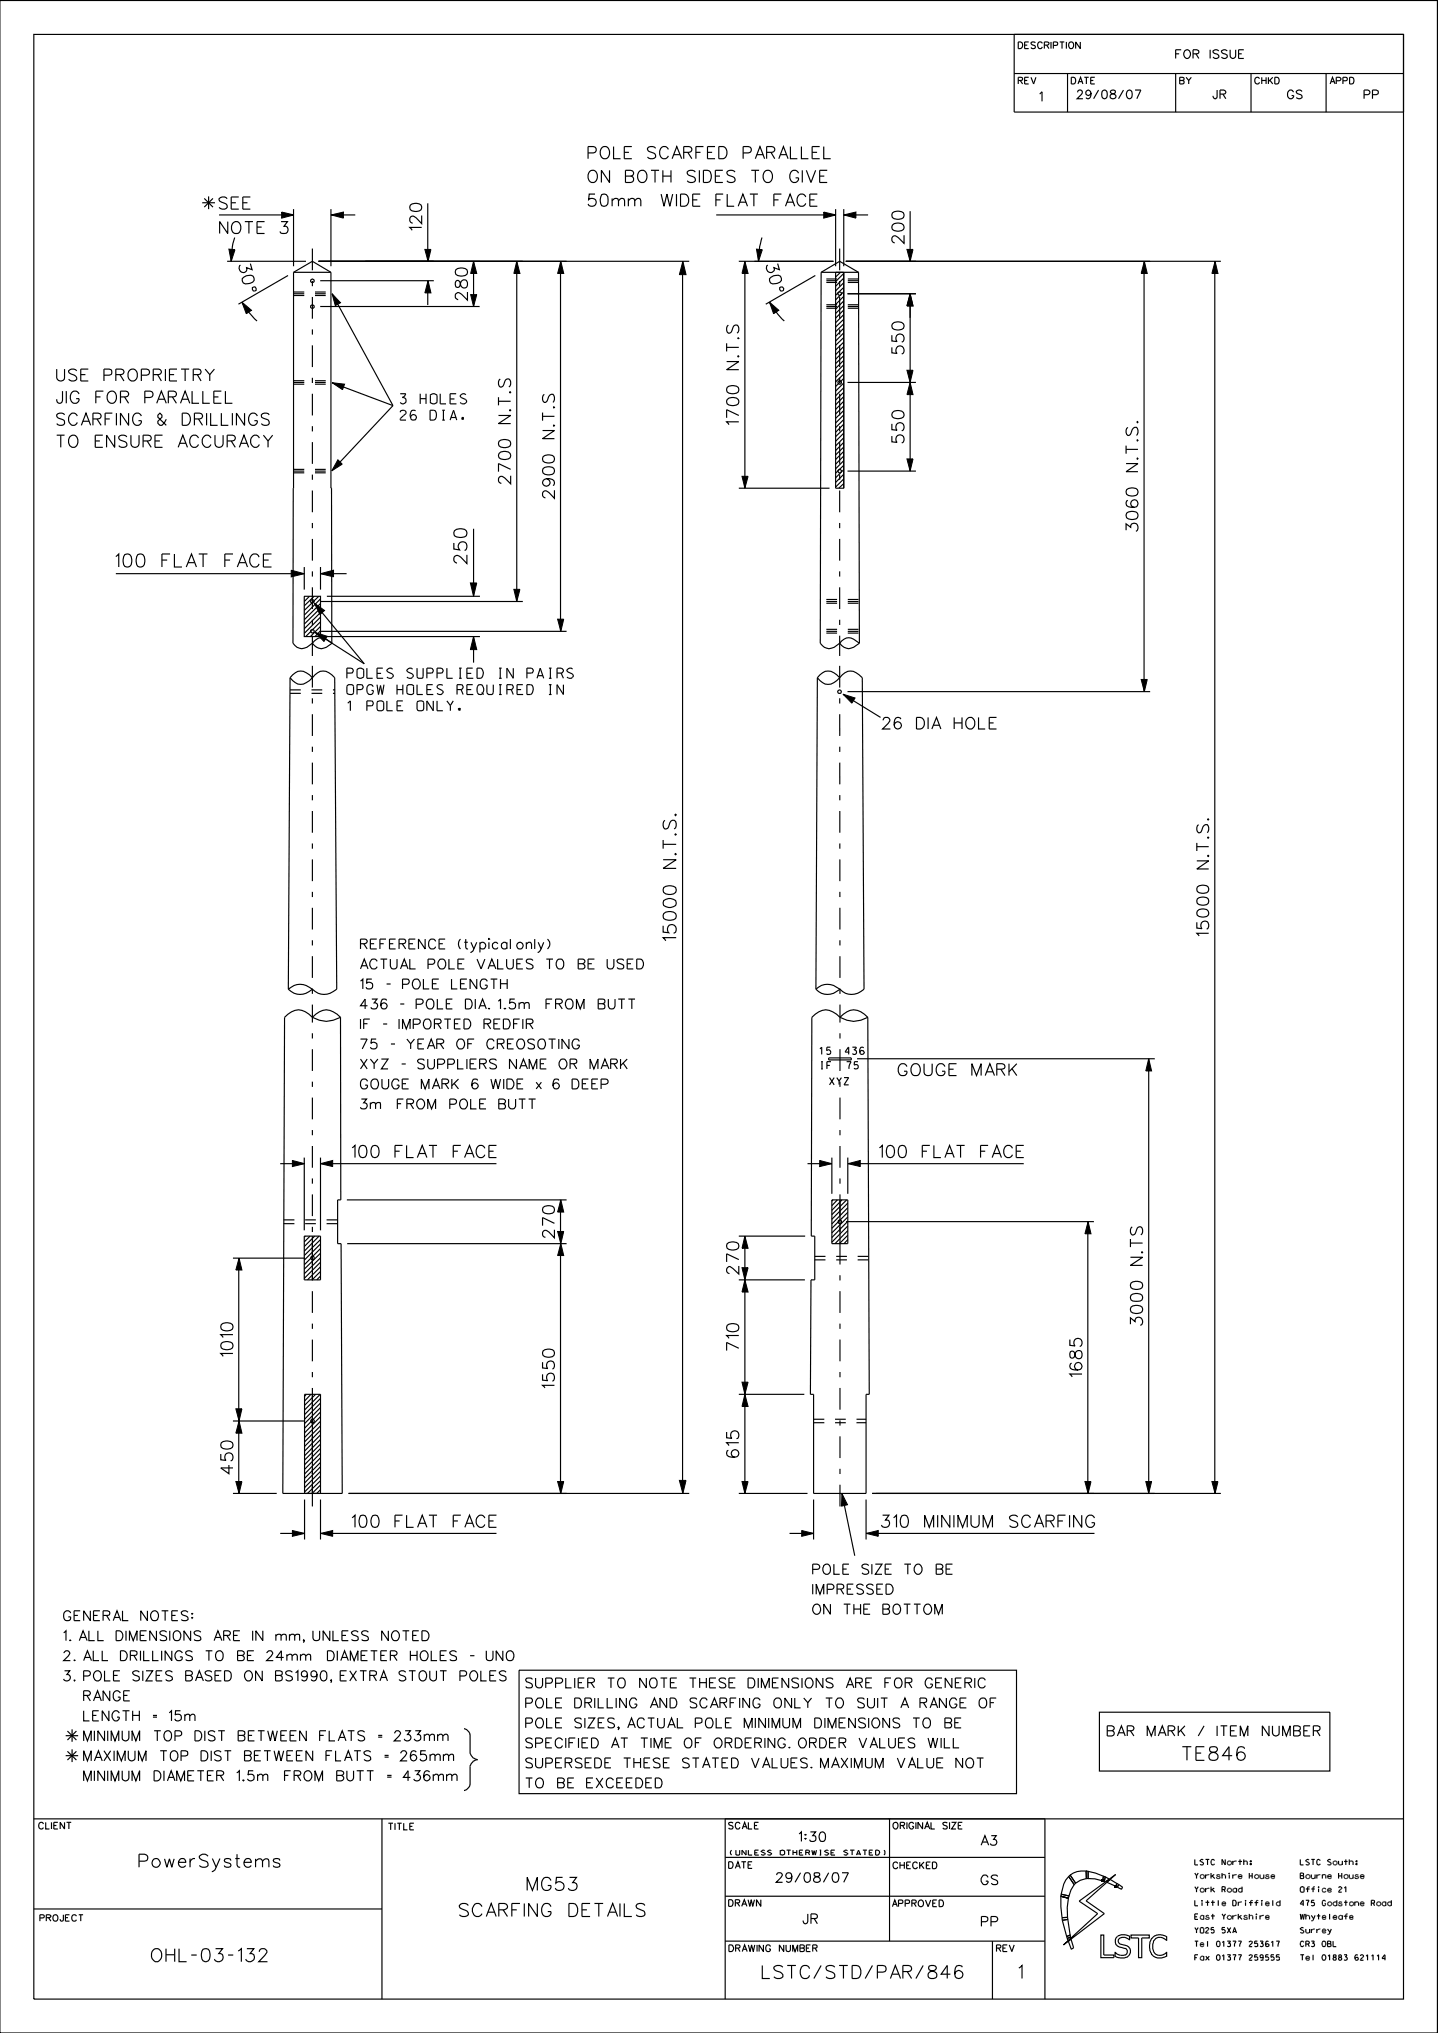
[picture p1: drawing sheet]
<svg xmlns="http://www.w3.org/2000/svg" width="210mm" height="297mm" viewBox="0 0 210 297" stroke-linecap="round" stroke-linejoin="round" font-family="sans-serif">
<g fill="none" stroke="#000" stroke-width=".17">
<path d="M0 .1h209.9v296.9h-209.9zM4.9 5h200.1v287h-200.1zM148.1 10.7h56.9M148.1 5h56.9v11.4h-56.9zM155.9 10.7v5.7M171.7 10.7v5.7M177.7 13.2v1.1a.27 .27 0 0 1-.5 0l-.1-.3M178.2 13.7h.7l.1-.3-.3-.2h-.5v1.2M178.6 13.7l.4 .7M182.7 10.7v5.7M193.7 10.7v5.7M199.2 13.8l.7-.1a.3 .3 0 0 0 0-.5h-.7v1.2"/>
<path d="M200.4 13.8h.6l.2-.1v-.4l-.2-.1h-.6v1.2M29.5 29.6h1.9M29.8 29l1.3 1.3M30.5 28.7v1.9M31.1 29l-1.3 1.3M32 31.4h10.9M33.2 38.2h11.5M34.3 34.7l-.4 1.3-.2 2.2M42.9 39.8l-.1 54.2a1.52 1.52 0 0 0 2 .6l.8-.6M42.9 39.8h5.4M42.9 39.8l2.7-1.6 2.7 1.6M42.9 30.6v8.3"/>
<path d="M46.5 38.2h54.2M48.3 39.8v31.5h.1l.1 22.7M48.3 30.6v8.3M48.3 31.4h3.6M62.5 29.7v8.5M69.2 38.2v6.6M75.5 38.2v49.7M81.9 38.2v54M99.7 38.2v180M104.6 31.4h17.4M107.9 38.2h13.8M108.8 38.2v33.1"/>
<path d="M111.3 34.7a12.3 12.3 0 0 0-.5 3.5M119.9 39.8l-.1 54.2a1.52 1.52 0 0 0 2 .6l.8-.6M119.9 39.8l2.7-1.6 2.8 1.6M119.9 39.8h5.5M122 30.6v8.3M122 39.8v31.5h1.2v-31.5M122.1 39.8h-.1M122.8 39.8l-.8 .7M123.2 30.6v8.3M123.2 40l-1.2 1.1M123.2 31.4h3.6M123.5 38.2h54.8"/>
<path d="M125.4 39.8l.1 54.2M132.9 30.9v7.3M167.1 38.2v62.8M177.4 38.2v180M35.3 44.1a11.2 11.2 0 0 0 2.2 2.8M42.1 40.2l-7.3 4.2M46.8 41h16.6M46.8 44.8h23.2M48.5 55.9l8.9 3.4M48.5 42.9l8.9 16.4M57.4 59.3l-8.9 9.5M62.5 41v3.6"/>
<path d="M112.3 44.1l.8 1.1 1.4 1.7M119.1 40.2l-7.3 4.2M123.2 60l-1.2 1.1M123.2 59.3l-1.2 1.2M123.2 58.6l-1.2 1.2M123.2 57.9l-1.2 1.2M123.2 57.3l-1.2 1.2M123.2 56.6l-1.2 1.2M123.2 56l-1.2 1.1M123.2 55.3l-1.2 1.2M123.2 54.6l-1.2 1.2M123.2 54l-1.2 1.1"/>
<path d="M123.2 53.3l-1.2 1.2M123.2 52.7l-1.2 1.1M123.2 52l-1.2 1.1M123.2 51.3l-1.2 1.2M123.2 50.6l-1.2 1.2M123.2 50l-1.2 1.1M123.2 49.3l-1.2 1.2M123.2 48.6l-1.2 1.2M123.2 48l-1.2 1.1M123.2 47.3l-1.2 1.2M123.2 46.6l-1.2 1.2M123.2 46l-1.2 1.1"/>
<path d="M123.2 45.3l-1.2 1.2M123.2 44.7l-1.2 1.1M123.2 44l-1.2 1.2M123.2 43.3l-1.2 1.2M123.2 42.6l-1.2 1.2M123.2 42l-1.2 1.1M123.2 41.3l-1.2 1.2M123.2 40.6l-1.2 1.2M123.8 42.9h10M123.8 55.9h10M132.9 42.9v25.9M69.2 77.2v9.9"/>
<path d="M107.9 71.3h13.2M123.2 71.3h.1M123.2 70.6l-.7 .7M123.2 70l-1.2 1.2M123.2 69.3l-1.2 1.2M123.2 68.6l-1.2 1.2M123.2 68l-1.2 1.1M123.2 67.3l-1.2 1.2M123.2 66.6l-1.2 1.2M123.2 65.9l-1.2 1.2M123.2 65.3l-1.2 1.2M123.2 64.6l-1.2 1.2"/>
<path d="M123.2 64l-1.2 1.1M123.2 63.3l-1.2 1.2M123.2 62.6l-1.2 1.2M123.2 62l-1.2 1.2M123.2 61.3l-1.2 1.2M123.2 60.6l-1.2 1.2M123.8 68.8h10M16.9 83.8h27.5M42.4 99a1.97 1.97 0 0 1 1.9-.9l.9 .5 .4 .4M42.4 99a1.97 1.97 0 0 0 1.9 .9l.9-.5 .4-.4M42.4 99l-.3 45.5M44.4 87.1h2.4v5.9h-2.4z"/>
<path d="M44.4 82.8v3.3M44.5 87.1l-.1 .1M45.2 87.1l-.8 .8M45.6 99a1.99 1.99 0 0 1 2-.9l.9 .5 .4 .4 .3 45.5a2.45 2.45 0 0 1-3.6 0M45.9 87.1l-1.5 1.4M45.9 93.6a1.3 1.3 0 0 1 1.8-.2l.8 .6a1.91 1.91 0 0 1-2.2 .6l-.7-.6zM45.9 88.1l7.3 8.9-7.2-4.6M46.6 87.1l-2.2 2.1M46.8 87.9h29.6M46.8 92.2h35.9M46.8 82.8v3.3M46.8 92.8l-.2 .2"/>
<path d="M46.8 92.1l-.8 .9M46.8 91.5l-1.5 1.5M46.8 90.8l-2.2 2.2M46.8 90.2l-2.4 2.3M46.8 89.5l-2.4 2.4M46.8 88.8l-2.4 2.4M46.8 88.2l-2.4 2.3M46.8 87.5l-2.4 2.4M46.8 83.8h3.8M47.7 87.1h22.4M47.7 93h22.4M69.2 93v3.8"/>
<path d="M119.4 99a1.99 1.99 0 0 1 2-.9l.8 .5 .4 .4M119.4 99a1.99 1.99 0 0 0 2 .9l.8-.5 .4-.4M119.4 99l-.2 45.5M122.6 94a1.54 1.54 0 0 0 2.1 .6l.8-.6M122.6 94a1.44 1.44 0 0 1 2.1-.6l.8 .6M122.6 99a1.74 1.74 0 0 1 2.9-.4l.4 .4 .3 45.5a2.4 2.4 0 0 1-3.5 0M123.1 101.4l5.5 3.4M123.8 101h44.2M71.4 137.1l.1 .1h-.1h-.1zM42.1 144.5a2.4 2.4 0 0 0 3.5 0M42.1 144.5a2.5 2.5 0 0 1 3.5 0M45.6 148.6a2.38 2.38 0 0 0-3.5-.4l-.5 .4-.3 69.6h8.7l-.2-36.5h-.5v-6.4h.5l-.1-26.7"/>
<path d="M45.6 148.6a2.42 2.42 0 0 1 3.6-.4l.5 .4M45.6 148.6a3.9 3.9 0 0 0 4.1 0M119.2 144.5a2.4 2.4 0 0 0 3.5 0M119.2 144.5a2.3 2.3 0 0 1 3-.3l.5 .3M119.9 155.1h.3M120 155.1v1.1M121 154.5h3.3v.3h-3.3zM121.4 155.1h-.6v1.1M122.7 148.6a2.44 2.44 0 0 0-3.6-.4l-.5 .4-.1 32h.5v6.4h-.6l-.1 16.7h.5v14.5h7.7v-14.5h.4l-.2-55.1M122.7 148.6a2.37 2.37 0 0 1 3.5-.4l.5 .4M122.7 148.6a3.8 3.8 0 0 0 4 0M125.2 154.7h43.4"/>
<path d="M167.8 154.7v63.5M40.9 170h3.5M44.4 169.1v10.6M46.8 169.1v10.6M46.8 170h25.7M50.7 175.3h32M81.9 175.3v42.9M117.9 170h3.6M121.5 169.1v5.3M121.5 175.3h2.3v6.4h-2.3zM121.7 175.3l-.2 .2M122.3 175.3l-.8 .8"/>
<path d="M122.7 175.3v6.4M123 175.3l-1.5 1.5M123.6 178.5h36.2M123.6 175.3l-2.1 2.2M123.8 169.1v5.3M123.8 179.8l-1.9 1.9M123.8 179.1l-2.3 2.4M123.8 178.4l-2.3 2.4M123.8 177.8l-2.3 2.3M123.8 177.1l-2.3 2.3M123.8 176.4l-2.3 2.4M123.8 175.8l-2.3 2.3"/>
<path d="M123.8 170h25.7M158.9 178.5v39.7M34 183.8h10.5M34.9 183.8v34.4M44.4 180.6h2.4v6.4h-2.4zM44.6 180.6l-.2 .2M45.3 180.6l-.9 .8M45.6 180.6v6.4M46 180.6l-1.6 1.5M46.6 180.6l-2.2 2.2M46.8 186.4l-.5 .6M46.8 185.7l-1.2 1.3"/>
<path d="M46.8 185.1l-1.9 1.9M46.8 184.4l-2.4 2.4M46.8 183.8l-2.4 2.3M46.8 183.1l-2.4 2.3M46.8 182.4l-2.4 2.4M46.8 181.7l-2.4 2.4M46.8 181.1l-2.4 2.3M50.7 181.7h32M107.9 180.6h9.7M107.9 187h9.6M108.8 180.6v37.6M123.8 181.1l-.5 .6"/>
<path d="M123.8 180.5l-1.2 1.2M34 218.2h6.4M34 207.6h10.5M44.5 218.2v-14.5h2.3v14.5M44.5 219.1v5.8M44.7 203.7l-.2 .3M45.4 203.7l-.9 1M45.6 203.7v14.5M46.1 203.7l-1.6 1.6M46.8 203.7l-2.3 2.3M46.8 219.1v5.8M46.8 217.6l-.5 .6"/>
<path d="M46.8 216.9l-1.2 1.3M46.8 216.3l-1.9 1.9M46.8 215.6l-2.3 2.4M46.8 215l-2.3 2.3M46.8 214.3l-2.3 2.4M46.8 213.6l-2.3 2.4M46.8 213l-2.3 2.3M46.8 212.3l-2.3 2.4M46.8 211.6l-2.3 2.4M46.8 211l-2.3 2.3M46.8 210.3l-2.3 2.4M46.8 209.6l-2.3 2.4"/>
<path d="M46.8 208.9l-2.3 2.4M46.8 208.3l-2.3 2.3M46.8 207.6l-2.3 2.4M46.8 207l-2.3 2.3M46.8 206.3l-2.3 2.4M46.8 205.6l-2.3 2.4M46.8 205l-2.3 2.3M46.8 204.3l-2.3 2.4M50.9 218.2h49.8M107.9 218.2h10M107.9 203.7h9.6M118.8 219.1v5.8"/>
<path d="M123 218.2l1.8 9.1M126.5 219.1v5.8M127.4 218.2h50.9M40.9 224h3.6M46.8 224h25.7M115.3 224h3.5M126.5 224h33.3M9.6 253.6h1.8M9.6 256.5h1.8M9.8 252.9l1.4 1.3M9.8 255.9l1.4 1.2M10.5 252.6v1.9"/>
<path d="M10.5 255.6v1.8M11.2 252.9l-1.4 1.3M11.2 255.9l-1.4 1.2M67.8 252.6l.3 .1 .4 .3 .1 .4M68.6 253.4v2.7M75.8 244h72.6v18h-72.6zM160.6 250.1h33.6v8.6h-33.6zM4.9 265.7h200.1M4.9 278.9h50.9M55.8 265.7v26.3M56.7 266.4h.7M57 266.4v.9"/>
<path d="M57.7 266.4v.9M58 266.4h.7M58.3 266.4v.9M59 266.4v.9h.5M59.8 266.8h.4M60.4 266.4h-.6v.9h.6M105.9 277h46.7M105.9 271.3h46.7M105.9 265.7v26.3M106.8 270.3l-.1 .3 .1 .4M107.5 270.3v.5M108 270.3v.5"/>
<path d="M109 270.3v.7l-.6-.7v.7M109.3 270.3v.7M110.8 270.3h-.6v.7M111.6 270.3l-.4 .1M112.5 270.3l-.3 .1M113.9 270.4a.45 .45 0 0 1 .7 0M114.9 270.3h.6M115.2 270.3v.7M115.8 270.3v.7M116.4 270.3v.7M117.2 270.3h-.5v.7M118.1 270.6l.1-.1-.1-.2h-.4v.7"/>
<path d="M118.6 270.3l.1 .7M119.2 270.3l-.1 .7M119.7 270.3h.2M119.8 270.3v.7M120.9 270.3l-.4 .1M121.9 270.3h-.5v.7M123.7 270.3l-.4 .1M124.1 270.3h.7M124.4 270.3v.7M125.1 271l.3-.7 .3 .7M126 270.3h.6M126.3 270.3v.7"/>
<path d="M127.4 270.3h-.5v.7M127.9 271v-.7h.3a.38 .38 0 0 1 .3 .3 .38 .38 0 0 1-.3 .4M129.1 270.3l.1 .2v.3l-.1 .2M129.9 265.7v17.9M152.6 265.7v26.3M154.9 277v1.5l.2 1.7M154.9 277h.1M154.9 277l1.1 .3M155 276.7l-.1 .3M155 276.7h.1M155 276.7l1.1 .3M156 277.3l-.1 1.4v1.4"/>
<path d="M156 277.3h.1M156.1 274.1l-.5 .5-.3 .6-.3 1.5M156.1 274.1l.8 1.2M156.1 274.1h.1M156.1 277h.1M156.1 277l-.1 .3M156.3 273.9l-.2 .2M156.3 273.9h.1M156.3 273.9l.8 1.2M156.9 275.3l-.5 .8-.3 .9M156.9 275.3h.1M157.1 275.1h.1"/>
<path d="M157.1 275.1l-.2 .2M157.6 277.7l5.3-3.9-4.3 3.9 2.7 1.9-6 4.5 5-4.5zM158.6 273.3a3.1 3.1 0 0 0-2.3 .6M158.6 273.3v1.1M158.6 273.3h.1M158.6 273.3l.3 .1M158.6 274.4l-.8 .3-.7 .4M158.6 274.4h.3M158.9 273.4l1.1 .2 1.1 .5M158.9 273.4v1l1 .1 1.1 .3M161 274.8h.1M161 274.8l.3 .1"/>
<path d="M161.1 274.1h.1M161.1 274.1l-.1 .7M161.1 274.1l.3 .1M161.3 274.9h.1M161.4 274.2l-.1 .7M161.4 274.2h.1M161.4 274.2l.6 .3-.6 .4h-.1M163 275.6h.1M163 275.6l.2 .1M163.1 275.2l-1-.6-.4 .4 1.3 .6M163.1 275.2h.1M163.1 275.2l-.1 .4"/>
<path d="M163.1 275.2l.2 .1M163.2 275.7h.1M163.2 275.7l.6 .3M163.3 275.3l-.1 .4M163.3 275.3l.6 .4M163.8 276h.1M163.9 275.7h.1M163.9 275.7l-.1 .3M190.3 274l.1-.3-.5-.1v.8M195.5 273.6v.8M195.9 273.6v.8M105.9 283.6h46.7"/>
<path d="M144.9 283.6v8.4M155.1 280.2h.1M155.1 280.2v.3M155.1 280.5l.7 2.4M155.8 282.9h.1M155.8 282.9l.1 .3M155.9 283.2h.1M155.9 280.1h.1M155.9 280.1l-.8 .1M155.9 280.1v.3M155.9 280.4l-.8 .1M155.9 280.4h.1"/>
<path d="M155.9 280.4l.4 2.3M156.3 282.7v.3M156.3 282.7h.1M156.3 282.7l-.5 .2M156.3 283h.1M156.3 283l-.4 .2M156.3 283l.1 .2-.4 .3-.1-.3M156.4 284.8h.1M156.8 284.6l-.4-1.3-.4 .3 .4 1.2M156.8 284.6l-.4 .2M156.8 284.6h.1"/>
<circle cx="45.6" cy="44.8" r=".25"/>
<circle cx="45.6" cy="41" r=".25"/>
<circle cx="122.6" cy="55.9" r=".25"/>
<circle cx="122.6" cy="42.9" r=".25"/>
<circle cx="122.6" cy="68.8" r=".25"/>
<circle cx="45.6" cy="87.9" r=".25"/>
<circle cx="45.6" cy="92.2" r=".25"/>
<circle cx="122.6" cy="101.1" r=".27"/>
<circle cx="122.7" cy="178.5" r=".27"/>
<circle cx="45.6" cy="183.8" r=".25"/>
<circle cx="45.6" cy="207.6" r=".27"/>
</g>
<g fill="none" stroke="#000" stroke-width=".17" stroke-dasharray="1.6 1.6" stroke-linecap="butt">
<path d="M42.9 55.6h5.4M42.9 55.9h5.4M42.9 56.1h5.4M42.9 43.2h5.4M42.9 42.9h5.4M42.9 42.7h5.4M125.4 41h-5.5M125.4 40.8h-5.5M125.4 41.3h-5.5M125.4 44.8h-5.5M125.4 44.5h-5.5M125.4 45h-5.5"/>
<path d="M42.9 69.1h5.4M42.9 68.8h5.4M42.9 68.6h5.4M125.4 87.9h-5.5M125.4 87.6h-5.5M125.4 88.1h-5.5M125.4 92.2h-5.5M125.4 91.9h-5.5M125.4 92.5h-5.5M42.4 100.8h6.5M42.4 101.3h6.5M41.4 178.8h7.9"/>
<path d="M41.4 178.2h7.9M119 183.5h7.9M119 184.1h7.9M118.8 207.3h7.7M118.8 207.8h7.7"/>
</g>
<path d="M45.6 36.3v59.5M122.6 36.3v59.5M45.6 97.3v48.3M122.6 97.3l.1 48.3M45.6 220.1v-73.3M122.7 220.1v-73.3" fill="none" stroke="#000" stroke-width=".17" stroke-dasharray="3.2 1.6 .8 1.6" stroke-linecap="butt"/>
<g fill="#000" stroke="#000" stroke-width=".15">
<path d="M33.4 36.4l.9 .1-.5 1.7zM41.1 31l1.8 .4-1.8 .5zM48.4 31.4l1.7-.4v.9zM62 36.4h.9l-.4 1.8zM69.2 38.2l.4 1.8h-.9zM75.5 38.2l.4 1.8h-.9zM81.9 38.2l.4 1.8h-.9zM108.8 38.2l.4 1.8h-.8zM110.5 36.4l.8 .1-.5 1.7zM120.3 31l1.8 .4-1.8 .5zM123.2 31.4l1.8-.4v.9zM132.4 36.4h.9l-.4 1.8z"/>
<path d="M167.1 38.2l.4 1.8h-.8zM177.4 38.2l.5 1.8h-.9zM35.3 44.1l1.4 1.2-.7 .5zM48.5 42.9l1.2 1.3-.7 .5zM48.5 55.9l1.8 .2-.3 .8zM62.5 41l.4 1.8h-.9zM68.7 43h.9l-.4 1.8zM99.7 38.2l.5 1.9h-1zM112.4 44.1l1.3 1.2-.7 .5zM132.9 42.9l.4 1.8h-.9zM132.9 55.9l.4 1.7h-.9zM132.4 54.1h.9l-.4 1.8z"/>
<path d="M49.3 67.2l.7 .6-1.5 1zM108.4 69.6h.8l-.4 1.7zM132.4 67h.9l-.4 1.8zM42.5 83.3l1.9 .5-1.9 .5zM45.9 88.1l1.5 1.1-.7 .6zM46 92.4l1.8 .6-.5 .7zM46.8 83.8l1.9-.5v1zM69.2 93l.4 1.9h-.9zM68.7 85.2h.9l-.4 1.9zM75 86.1h.9l-.4 1.8zM81.4 90.5h.9l-.4 1.7zM166.7 99.3h.8l-.4 1.7z"/>
<path d="M123.1 101.4l1.8 .6-.5 .7zM167.8 154.7l.4 1.8h-.9zM42.7 169.5l1.8 .5-1.8 .4zM46.8 170l1.8-.5v.9zM81.9 175.3l.4 1.8h-.9zM81.4 179.9h.9l-.4 1.8zM119.7 169.5l1.8 .5-1.8 .4zM123.9 170l1.7-.5v.9zM34.9 183.8l.4 1.7h-.9zM81.9 181.7l.4 1.7h-.9zM108.8 187l.4 1.8h-.8zM108.8 180.6l.4 1.8h-.8z"/>
<path d="M108.4 185.2h.8l-.4 1.8zM158.9 178.5l.4 1.7h-.9zM34.9 207.6l.4 1.8h-.9zM34.4 216.4h.9l-.4 1.8zM34.4 205.8h.9l-.4 1.8zM81.4 216.4h.9l-.4 1.8zM99.2 216.3h1l-.5 1.9zM108.8 203.7l.4 1.8h-.8zM108.4 216.4h.8l-.4 1.8zM108.4 201.9h.8l-.4 1.8zM158.4 216.4h.9l-.4 1.8zM167.3 216.4h.9l-.4 1.8z"/>
<path d="M177 216.4h.9l-.5 1.8zM42.7 223.6l1.8 .4-1.8 .4zM46.8 224l1.8-.4v.8zM117.1 223.6l1.7 .4-1.7 .4zM123 218.2l.8 1.6-.9 .2zM126.5 224l1.8-.4v.8z"/>
</g>
<g fill="#000">
<path d="M160.9 274.6h.3v.3h-.3z" fill-rule="evenodd"/>
<path d="M162.8 275.4h.3v.3h-.3z" fill-rule="evenodd"/>
</g>
<text font-size="5.8" x="66.7" y="260">}</text>
<text font-size="3.3" x="160.4" y="286">LSTC</text>
<text font-size="2" x="172.7" y="257.2">TE846</text>
<g font-size="1.9">
<text x="16.9" y="82.8">100 FLAT FACE</text>
<text x="68.2" y="82.3" transform="rotate(-90 68.2 82.3)">250</text>
<text x="98.8" y="137.4" transform="rotate(-90 98.8 137.4)">15000 N.T.S.</text>
<text x="20.3" y="272.8">PowerSystems</text>
<text x="67.1" y="280">SCARFING DETAILS</text>
<text x="77" y="276.2">MG53</text>
<text x="22.2" y="286.6">OHL-03-132</text>
<text x="111.3" y="289">LSTC/STD/PAR/846</text>
<text x="148.8" y="289">1</text>
</g>
<g font-size="1.8">
<text x="85.9" y="23.2">POLE SCARFED PARALLEL</text>
<text x="85.9" y="26.7">ON BOTH SIDES TO GIVE</text>
<text x="32" y="30.5">SEE</text>
<text x="32.1" y="34.1">NOTE 3</text>
<text x="61.6" y="33.7" transform="rotate(-90 61.6 33.7)">120</text>
<text x="85.9" y="30.1">50mm WIDE FLAT FACE</text>
<text x="132" y="35.5" transform="rotate(-90 132 35.5)">200</text>
<text x="34.8" y="38.8" transform="rotate(76 34.8 38.8)">30%%d</text>
<text x="111.8" y="38.8" transform="rotate(76 111.8 38.8)">30%%d</text>
<text x="68.3" y="43.8" transform="rotate(-90 68.3 43.8)">280</text>
<text x="132" y="51.7" transform="rotate(-90 132 51.7)">550</text>
<text x="8.3" y="55.7">USE PROPRIETRY</text>
<text x="8.3" y="58.9">JIG FOR PARALLEL</text>
<text x="8.3" y="62.1">SCARFING &amp; DRILLINGS</text>
<text x="8.3" y="65.4">TO ENSURE ACCURACY</text>
<text x="107.9" y="62" transform="rotate(-90 107.9 62)">1700 N.T.S</text>
<text x="132" y="64.7" transform="rotate(-90 132 64.7)">550</text>
<text x="74.6" y="70.7" transform="rotate(-90 74.6 70.7)">2700 N.T.S</text>
<text x="81" y="72.8" transform="rotate(-90 81 72.8)">2900 N.T.S</text>
<text x="166.2" y="77.6" transform="rotate(-90 166.2 77.6)">3060 N.T.S.</text>
<text x="176.5" y="136.7" transform="rotate(-90 176.5 136.7)">15000 N.T.S.</text>
<text x="131.2" y="157.2">GOUGE MARK</text>
<text x="51.4" y="169.1">100 FLAT FACE</text>
<text x="128.5" y="169.1">100 FLAT FACE</text>
<text x="81" y="180.8" transform="rotate(-90 81 180.8)">270</text>
<text x="107.9" y="186.1" transform="rotate(-90 107.9 186.1)">270</text>
<text x="107.9" y="197.3" transform="rotate(-90 107.9 197.3)">710</text>
<text x="166.9" y="193.6" transform="rotate(-90 166.9 193.6)">3000 N.TS</text>
<text x="34" y="198.1" transform="rotate(-90 34 198.1)">1010</text>
<text x="81" y="202.8" transform="rotate(-90 81 202.8)">1550</text>
<text x="158" y="201.2" transform="rotate(-90 158 201.2)">1685</text>
<text x="34" y="215.3" transform="rotate(-90 34 215.3)">450</text>
<text x="107.9" y="212.9" transform="rotate(-90 107.9 212.9)">615</text>
<text x="51.4" y="223.1">100 FLAT FACE</text>
<text x="128.8" y="223.1">310 MINIMUM SCARFING</text>
</g>
<text font-size="1.7" x="128.9" y="106.5">26 DIA HOLE</text>
<g font-size="1.5">
<text x="58.5" y="59">3 HOLES</text>
<text x="58.5" y="61.4">26 DIA.</text>
<text x="50.7" y="99.1">POLES SUPPLIED IN PAIRS</text>
<text x="50.7" y="101.5">OPGW HOLES REQUIRED IN</text>
<text x="50.7" y="103.8">1 POLE ONLY.</text>
<text x="52.6" y="138.6">REFERENCE (typical only)</text>
<text x="52.6" y="141.6">ACTUAL POLE VALUES TO BE USED</text>
<text x="52.6" y="144.5">15 - POLE LENGTH</text>
<text x="52.6" y="147.4">436 - POLE DIA. 1.5m FROM BUTT</text>
<text x="52.6" y="150.3">IF - IMPORTED REDFIR</text>
<text x="52.6" y="153.2">75 - YEAR OF CREOSOTING</text>
<text x="52.6" y="156.2">XYZ - SUPPLIERS NAME OR MARK</text>
<text x="52.6" y="159.1">GOUGE MARK 6 WIDE x 6 DEEP</text>
<text x="52.6" y="162">3m FROM POLE BUTT</text>
<text x="118.7" y="230">POLE SIZE TO BE</text>
<text x="118.7" y="232.9">IMPRESSED</text>
<text x="9.3" y="236.8">GENERAL NOTES:</text>
<text x="9.3" y="239.7">1. ALL DIMENSIONS ARE IN mm, UNLESS NOTED</text>
<text x="118.7" y="235.8">ON THE BOTTOM</text>
<text x="9.3" y="242.6">2. ALL DRILLINGS TO BE 24mm DIAMETER HOLES - UNO</text>
<text x="9.3" y="245.5">3. POLE SIZES BASED ON BS1990, EXTRA STOUT POLES</text>
<text x="10.5" y="248.5">RANGE</text>
<text x="10.6" y="251.4">LENGTH = 15m</text>
<text x="76.8" y="246.6">SUPPLIER TO NOTE THESE DIMENSIONS ARE FOR GENERIC</text>
<text x="76.8" y="249.5">POLE DRILLING AND SCARFING ONLY TO SUIT A RANGE OF</text>
<text x="10.6" y="257.2">MAXIMUM TOP DIST BETWEEN FLATS = 265mm</text>
<text x="10.6" y="254.3">MINIMUM TOP DIST BETWEEN FLATS = 233mm</text>
<text x="76.8" y="252.4">POLE SIZES, ACTUAL POLE MINIMUM DIMENSIONS TO BE</text>
<text x="76.8" y="255.4">SPECIFIED AT TIME OF ORDERING. ORDER VALUES WILL</text>
<text x="161.7" y="253.6">BAR MARK / ITEM NUMBER</text>
<text x="10.5" y="260.2">MINIMUM DIAMETER 1.5m FROM BUTT = 436mm</text>
<text x="76.8" y="258.3">SUPERSEDE THESE STATED VALUES. MAXIMUM VALUE NOT</text>
<text x="76.8" y="261.2">TO BE EXCEEDED</text>
</g>
<g font-size="1.4">
<text x="151.7" y="14.8">1</text>
<text x="116.7" y="269">1:30</text>
<text x="143.3" y="269.6">A3</text>
<text x="113.4" y="275">29/08/07</text>
<text x="143.3" y="275.3">GS</text>
<text x="117.3" y="281">JR</text>
<text x="143.3" y="281.4">PP</text>
</g>
<g font-size="1.2">
<text x="171.7" y="8.5">FOR ISSUE</text>
<text x="157.3" y="14.4">29/08/07</text>
<text x="188" y="14.4">GS</text>
</g>
<g font-size="1.1">
<text x="119.7" y="154">15</text>
<text x="123.4" y="154">436</text>
<text x="119.7" y="156.2">IF</text>
<text x="121.2" y="158.5">XYZ</text>
<text x="123.7" y="156.2">75</text>
</g>
<g font-size="1">
<text x="148.7" y="7.1">DESCRIPTION</text>
<text x="148.7" y="12.3">REV</text>
<text x="156.5" y="12.3">DATE</text>
<text x="172.3" y="12.3">BY</text>
<text x="183.3" y="12.3">CHKD</text>
<text x="194.3" y="12.3">APPD</text>
<text x="5.7" y="267.2">CLIENT</text>
<text x="106.4" y="267.2">SCALE</text>
<text x="130.4" y="267.2">ORIGINAL SIZE</text>
<text x="106.4" y="272.9">DATE</text>
<text x="130.4" y="273">CHECKED</text>
<text x="5.8" y="280.7">PROJECT</text>
<text x="106.4" y="278.5">DRAWN</text>
<text x="130.3" y="278.5">APPROVED</text>
<text x="106.5" y="285.1">DRAWING NUMBER</text>
<text x="145.5" y="285.1">REV</text>
</g>
<g font-size=".8">
<text x="174.5" y="272.5">LSTC North:</text>
<text x="174.5" y="274.4">Yorkshire House</text>
<text x="189.9" y="272.5">LSTC South:</text>
<text x="189.9" y="274.4">Bourne House</text>
<text x="174.5" y="276.4">York Road</text>
<text x="174.5" y="278.4">Little Driffield</text>
<text x="174.5" y="280.4">East Yorkshire</text>
<text x="189.9" y="276.4">Office 21</text>
<text x="189.9" y="278.4">475 Godstone Road</text>
<text x="189.9" y="280.4">Whyteleafe</text>
<text x="174.5" y="282.4">YO25 5XA</text>
<text x="174.5" y="284.4">Tel 01377 253617</text>
<text x="174.5" y="286.4">Fax 01377 259555</text>
<text x="189.9" y="282.4">Surrey</text>
<text x="189.9" y="284.4">CR3 0BL</text>
<text x="189.9" y="286.4">Tel 01883 621114</text>
</g>
<text font-size=".7" x="106.5" y="271">(UNLESS OTHERWISE STATED)</text>
</svg>
